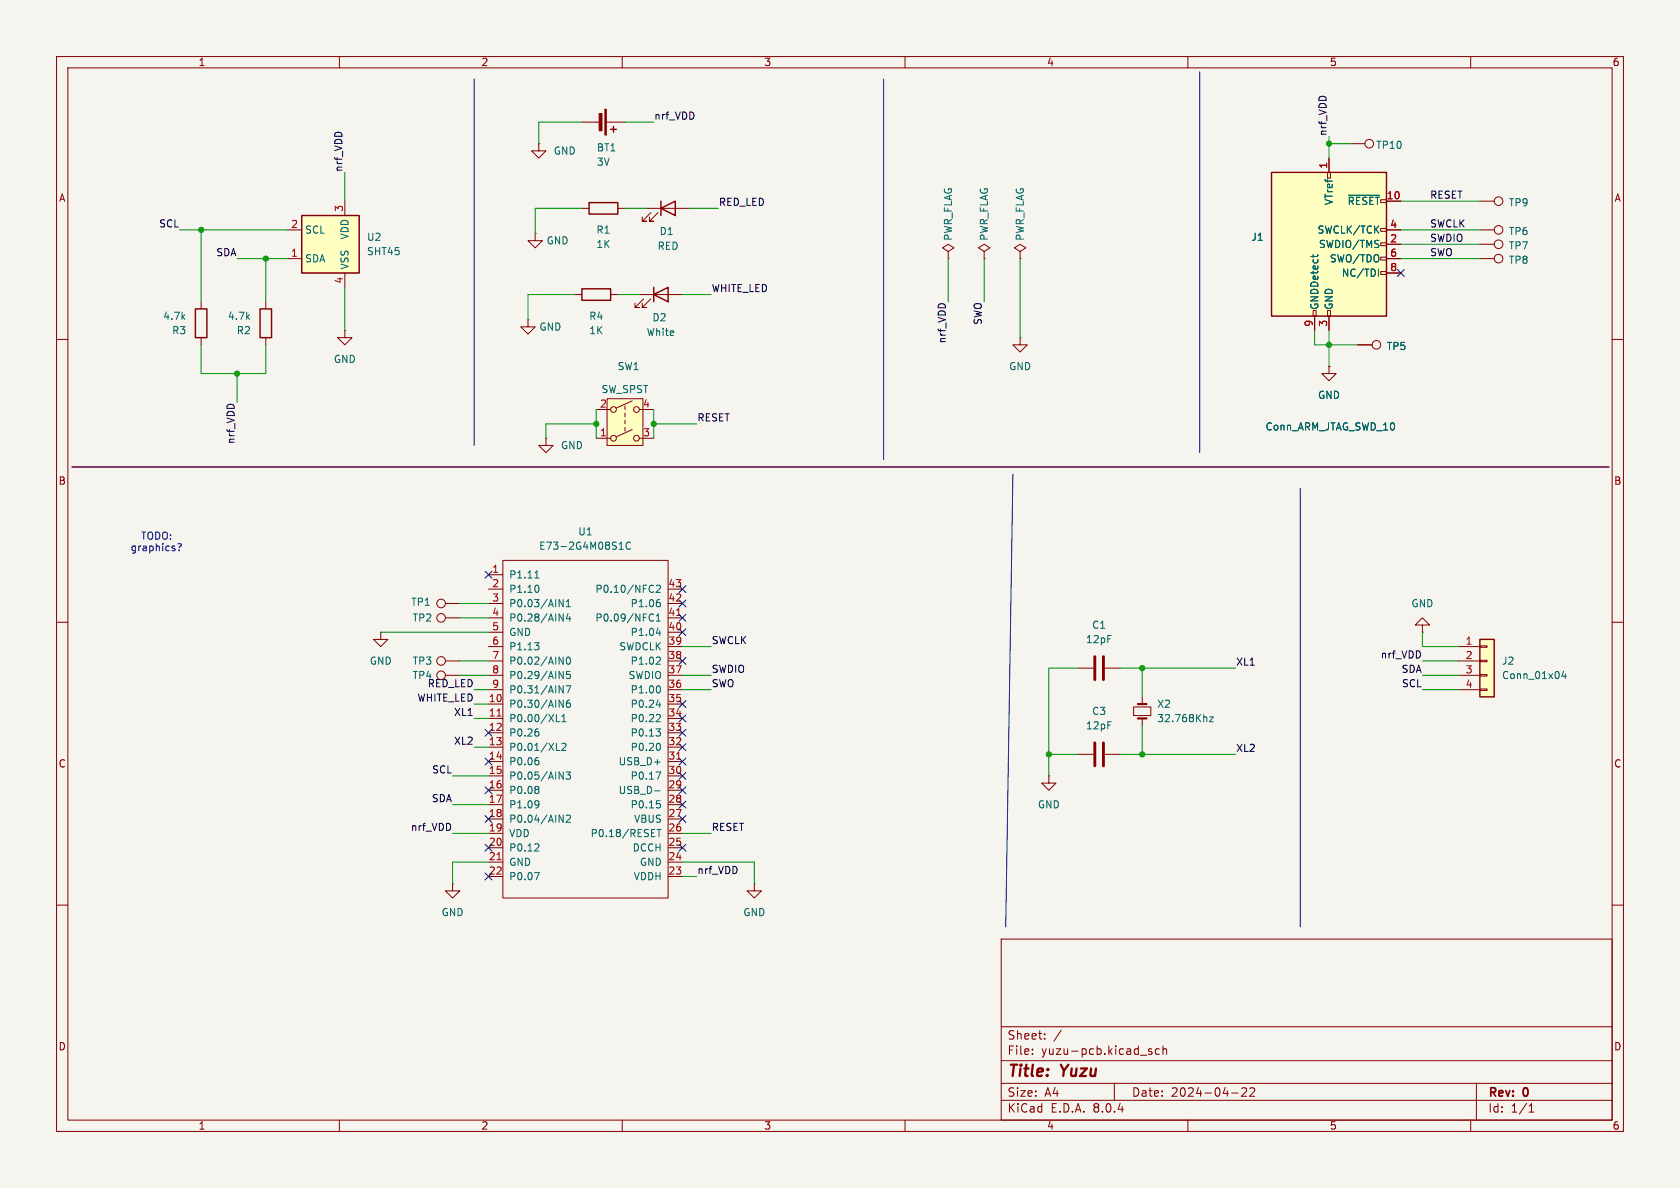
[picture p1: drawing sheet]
<svg xmlns="http://www.w3.org/2000/svg" width="297mm" height="210mm" viewBox="0 0 297 210" stroke-linecap="round" stroke-linejoin="round" font-family="sans-serif">
<path d="M0 0h297v210h-297z" fill="#f5f4ef" stroke="#f5f4ef" stroke-width=".18"/>
<g fill="none" stroke="#840000" stroke-width=".18">
<path d="M10 10h277v190h-277zM12 12h273v186h-273zM60 10v2M110 10v2M160 10v2M210 10v2M260 10v2M10 60h2M167.6 44.5l1.1-.7-1.1-.6-1 .6 1 .7v1.2M167.6 45.7h.1M174 44.5l1-.7-1-.6-1 .6 1 .7v1.2M174 45.7h.1"/>
<path d="M180.3 44.5l1.1-.7-1.1-.6-1 .6 1 .7v1.2M180.3 45.7h.1M285 60h2M10 110h2M285 110h2M10 160h2M285 160h2M177 166h108v32h-108zM60 198v2M110 198v2M160 198v2M177 194.5h108"/>
<path d="M177 191.5h108M177 187.5h108M177 181.5h108M182.5 186.3v.1M182.5 185.5v.1M184.7 183.6v.1M184.7 182.8v.1M187.6 182.1l-1.3 2M197 191.5v3M203.6 185.5l-.4-.1-.2 .2 .1 .2 .5 .2v.3h-.6M205 185.5l-.5-.1-.3 .3v.4l.2 .2h.6M205.6 185.5l.2-.1 .4 .1v.9"/>
<path d="M205.6 184.9v1.5M210 198v2M217.7 193.2h1.2M219.5 192.4l.6-.1 .2 .1 .1 .3-.9 1.1h.9M221 192.4l.5-.1 .2 .1 .1 .3-.9 1.1h.9M260 198v2M261 191.5v6.5M270.3 196.6h.9M270.3 195.5l.4-.4v1.5"/>
</g>
<path d="M107.3 70.5h6.4v8.2h-6.4z" fill="#ffffc2"/>
<g fill="none" stroke="#840000" stroke-width=".18">
<path d="M105.4 77.5h2.5M105.4 72.4h2.5M107.3 70.5h6.4v8.2h-6.4zM110.5 71.8v.6M110.5 73v.7M110.5 74.3v.6M110.5 75.6v.6M111.8 75.9l-2.8 1.3M111.8 70.9l-2.8 1.2M113 77.5h2.6M113 72.4h2.6M78.7 119.4h2.6"/>
<circle cx="108.5" cy="77.5" r=".51"/>
<circle cx="108.5" cy="72.4" r=".51"/>
<circle cx="112.5" cy="77.5" r=".51"/>
<circle cx="112.5" cy="72.4" r=".51"/>
<circle cx="78" cy="119.4" r=".76"/>
</g>
<path d="M224.8 30.5h20.3v25.4h-20.3z" fill="#ffffc2"/>
<path d="M104.1 35.8h5.1v2h-5.1zM107.9 22.9h1.1M108.5 22.4v1M224.8 30.5h20.3v25.4h-20.3zM102.9 51.1h5v2h-5zM115.6 52.1l2.5-1.3v2.5zM115.6 50.8v2.5" fill="none" stroke="#840000" stroke-width=".25"/>
<g fill="none" stroke="#840000" stroke-width=".18">
<path d="M95.2 25.4v1.3h1.3l-1.3 1.2-1.2-1.2h1.2M95.2 25.4h.1M102.9 21.6h3.3M102.9 36.8h1.2M107.2 21.6h3.3M109.2 36.8h1.3M234.7 30.5h.5v1h-.5zM234.9 27.9v2.6M238.8 25.4h2.5M245.1 35.6h2.5M93.3 56.5v1.3h1.3l-1.3 1.3-1.2-1.3h1.2M93.3 56.5h.1"/>
<path d="M94.6 41.3v1.2h1.3l-1.3 1.3-1.3-1.3h1.3M94.6 41.3h.1M101.6 52.1h1.3M107.9 52.1h1.3M113 52.1h7.6M113.8 52.8l-1.5 1.6h.7h-.7v-.8M115.1 52.8l-1.6 1.6h.8h-.8v-.8M180.3 59.7v1.3h1.3l-1.3 1.2-1.2-1.2h1.2M180.3 59.7h.1M232.2 54.9h.5v1h-.5zM232.4 55.9v2.5M234.7 54.9h.5v1h-.5z"/>
<path d="M234.9 55.9v2.5M244.1 40.4h1v.5h-1zM244.1 45.5h1v.5h-1zM244.1 42.9h1v.5h-1zM244.1 48h1v.5h-1zM245.1 43.2h2.5M245.1 40.6h2.5M245.1 45.7h2.5M245.1 48.3h2.5M234.9 64.8v1.2h1.3l-1.3 1.3-1.2-1.3h1.2M234.9 64.8h.1M240 61h2.6"/>
<path d="M67.3 111.8v1.2h1.3l-1.3 1.3-1.3-1.3h1.3M67.3 111.8h.1M78.7 116.8h2.6M78.7 109.2h2.6M78.7 106.7h2.6M190.5 118.1h2.8M195.3 118.1h2.8M251.5 110.5h1.2l-1.2-1.3-1.3 1.3h1.3v1.3M251.5 111.8h.1M185.4 137.2v1.2h1.3l-1.3 1.3-1.3-1.3h1.3M185.4 137.2h.1M190.5 133.4h2.8"/>
<path d="M195.3 133.4h2.8M200.4 125h3.1v1.5h-3.1zM201.9 123.2v1.3M201.9 127v1.3M80 156.2v1.3h1.3l-1.3 1.3-1.3-1.3h1.3M80 156.2h.1M133.3 156.2v1.3h1.3l-1.3 1.3-1.2-1.3h1.2M133.3 156.2h.1"/>
<circle cx="242.1" cy="25.4" r=".76"/>
<circle cx="243.3" cy="61" r=".76"/>
<circle cx="78" cy="109.2" r=".76"/>
<circle cx="78" cy="116.8" r=".76"/>
<circle cx="78" cy="106.7" r=".76"/>
</g>
<path d="M238.4 34.5h5.5M232.1 45v.5M233 45l-.1 .3M243.7 47.6v1.2M213.8 126.7h.7l-.7 .9h.7" fill="none" stroke="#006464" stroke-width=".18"/>
<g fill="#840000" stroke="#840000" stroke-width=".18">
<path d="M106.9 19.3h.3v4.6h-.3z"/>
<path d="M105.9 20.1h.5v3h-.5z"/>
</g>
<path d="M193.5 116.1v4M195.1 116.1v4M193.5 131.3v4.1M195.1 131.3v4.1" fill="none" stroke="#840000" stroke-width=".51"/>
<path d="M201.2 127h1.5M201.2 124.5h1.5" fill="none" stroke="#840000" stroke-width=".38"/>
<path d="M261.6 113h2.6v10.2h-2.6z" fill="#ffffc2"/>
<g fill="none" stroke="#840000" stroke-width=".18">
<path d="M114.3 36.8h7.6M115.1 37.6l-1.6 1.5h.8h-.8v-.7M116.3 37.6l-1.5 1.5h.8h-.8v-.7M261.6 35.6h2.6M35.6 53.3v1.3M35.6 59.7v1.3M47 53.3v1.3M47 59.7v1.3M61 58.4v1.3h1.2l-1.2 1.3-1.3-1.3h1.3M61 58.4h.1M261.6 45.7h2.6M261.6 40.6h2.6"/>
<path d="M261.6 43.2h2.6M96.5 77.5v1.2h1.3l-1.3 1.3-1.3-1.3h1.3M96.5 77.5h.1M88.9 99.1h29.2v59.7h-29.2zM86.4 114.3h2.5M86.4 116.8h2.5M86.4 119.4h2.5M86.4 101.6h2.5M86.4 104.1h2.5M86.4 106.7h2.5M86.4 109.2h2.5M86.4 111.8h2.5"/>
<path d="M118.1 114.3h2.5M118.1 116.8h2.5M118.1 119.4h2.5M118.1 104.1h2.5M118.1 106.7h2.5M118.1 109.2h2.5M118.1 111.8h2.5M257.8 114.3h3.8M257.8 116.8h3.8M257.8 119.4h3.8M261.6 119.3h1.3v.2h-1.3zM261.6 116.7h1.3v.3h-1.3z"/>
<path d="M261.6 114.2h1.3v.2h-1.3zM86.4 121.9h2.5M86.4 124.5h2.5M86.4 127h2.5M86.4 129.5h2.5M86.4 132.1h2.5M86.4 134.6h2.5M86.4 137.2h2.5M86.4 139.7h2.5M118.1 121.9h2.5M118.1 124.5h2.5M118.1 127h2.5"/>
<path d="M118.1 129.5h2.5M118.1 132.1h2.5M118.1 134.6h2.5M118.1 137.2h2.5M118.1 139.7h2.5M257.8 121.9h3.8M261.6 121.8h1.3v.2h-1.3zM86.4 142.2h2.5M86.4 144.8h2.5M86.4 147.3h2.5M86.4 149.9h2.5M86.4 152.4h2.5"/>
<path d="M86.4 154.9h2.5M118.1 142.2h2.5M118.1 144.8h2.5M118.1 147.3h2.5M118.1 149.9h2.5M118.1 152.4h2.5M118.1 154.9h2.5"/>
<circle cx="264.9" cy="35.6" r=".76"/>
<circle cx="264.9" cy="43.2" r=".76"/>
<circle cx="264.9" cy="40.6" r=".76"/>
<circle cx="264.9" cy="45.7" r=".76"/>
</g>
<path d="M116.8 36.8l2.6-1.2v2.5zM116.8 35.6v2.5M34.5 54.6h2.1v5.1h-2.1zM46 54.6h2v5.1h-2zM261.6 113h2.6v10.2h-2.6z" fill="none" stroke="#840000" stroke-width=".25"/>
<g fill="none" stroke="#006464" stroke-width=".18">
<path d="M109.5 97.1h.7M109.7 96l.1-.2v1.3M111.5 96a.6 .6 0 0 0-.9 .4 .6 .6 0 0 0 .6 .7l.3-.1M94.5 113.6h.8l-.4 .5M94.6 102.2h.7M94.8 101.1l.1-.2v1.3M95 103.4a.79 .79 0 0 1 0 1.3M95 114.1l.3 .2v.3l-.3 .3M98.8 106l.8 1.3v-1.3M98.8 108.5l.8 1.3v-1.3M98.8 116.1l.8 1.3v-1.3M98.8 118.7l.8 1.3v-1.3"/>
<path d="M100.1 107.3h.7M100.1 106.4l.4-.4v1.3M100.2 116.3l.2-.2a.68 .68 0 0 1 .5 .7 .68 .68 0 0 1-.5 .6l-.2-.1-.1-.4zM100.4 108.5l-.3 .9h.8M100.7 109v.8M100.8 118.7h-.6l-.1 .6 .2-.1h.4l.1 .2v.4l-.2 .2-.5-.2M115 108.6l.3-.1 .2 .2M115.3 103.4l.2 .2M115.5 109.7l-.2 .1-.3-.1M115.5 104.6l-.2 .1M116 103.6l.5-.2 .3 .4-.8 .9h.8M116 111.9h.8"/>
<path d="M116 109.8h.8M116 108.9l.4-.4v1.3M116.4 106h.2M116.5 106.5l.3 .2v.3l-.3 .3M116.5 116.1l.3 .3-.1 .3-.7 .7h.8M116.6 111.5v.8M276.4 118.6l-.3 .9h.8M276.7 119.1v.9M94.9 128.8h.3M94.9 133.9h.3M95 129.3l.3 .3v.3l-.3 .2M95 134.4l.3 .3v.3l-.3 .2"/>
<path d="M95 139l.3 .3-.3 .3 .3 .2v.2l-.3 .3M98.4 127.6h.6M98.4 132.7h.6M98.8 123.8l.8 1.2v-1.2M98.8 121.2l.8 1.3v-1.3M98.8 136.5l.8 1.2v-1.2M99.3 127.6h.8M99.3 126.7l.4-.4v1.3M99.3 131.5l.5-.1 .3 .4-.8 .9h.8M100.1 136.5h.7l-.4 .5 .4 .1v.5l-.2 .1-.5-.1M100.1 121.2h.8l-.5 1.3M100.7 123.8h-.3a.86 .86 0 0 0 0 1.2l.4-.1v-.4l-.2-.2h-.4l-.1 .2"/>
<path d="M115.7 139.8h1M116 128.8h.8l-.5 .5M116 136.5h.8l-.5 1.2M116 124.6h.8M116.4 121.2a.79 .79 0 0 1 0 1.3M116.4 131.4a.79 .79 0 0 1 0 1.3M116.5 126.3l.3 .3-.1 .3-.7 .7h.8M116.5 129.3l.3 .3v.3l-.3 .2M116.6 124.2v.8M94.5 154.2h.8l-.5 1.3M95 141.5l.2 .2a1.03 1.03 0 0 1-.2 1.1M95 149.2l.3 .2-.1 .3-.7 .7h.8"/>
<path d="M95.3 142.1l-.3 .2M98.8 144.1l.8 1.3v-1.3M100.1 144.2l.5-.1 .2 .4-.7 .9h.7M116.1 141.5h.6M116.1 146.6h.8M116.5 146.6v1.3M116.5 142l.3 .3v.3l-.3 .2"/>
</g>
<path d="M119.6 108.8h.7M87.9 126.6h.7M119.6 134.2h.7M87.9 152h.7" fill="none" stroke="#a90000" stroke-width=".18"/>
<path d="M53.3 38.1h10.2v10.2h-10.2z" fill="#ffffc2"/>
<path d="M53.3 38.1h10.2v10.2h-10.2z" fill="none" stroke="#840000" stroke-width=".25"/>
<g fill="none" stroke="#840000" stroke-width=".18">
<path d="M61 35.6v2.5M234.9 27.9v2.6M245.1 35.6h2.5M50.8 45.7h2.5M50.8 40.6h2.5M61 48.3v2.5M232.4 55.9v2.5M234.9 55.9v2.5M245.1 45.7h2.5M245.1 40.6h2.5M245.1 43.2h2.5M245.1 48.3h2.5"/>
<path d="M234.9 64.8h.1M240 61h2.6M12.7 82.6h271.8"/>
</g>
<path d="M83.8 14v64.7M156.2 14v67.3M212.1 12.7v67.3M12.7 82.6h271.8M31.4 96.2l.5-.1 .1 .2-.3 .6M31.7 97.2v.2M179.1 83.8l-1.3 80M229.9 86.4v77.4" fill="none" stroke="#0000c2" stroke-width=".18"/>
<g fill="none" stroke="#009600" stroke-width=".18">
<path d="M61 30.5v5.1M102.9 21.6h-7.7v3.8M102.9 36.8h-8.3v4.5M110.5 21.6h5.1M110.5 36.8h3.8M121.9 36.8h5.1M234.9 24.1v3.8M234.9 25.4h3.9M247.6 35.6h14M31.7 40.6h19.1M35.6 40.6v12.7M41.9 45.7h8.9"/>
<path d="M47 45.7v7.6M61 50.8v7.6M101.6 52.1h-8.3v4.4M109.2 52.1h3.8M120.6 52.1h5.1M167.6 45.7v7.6M174 45.7v7.6M180.3 45.7v14M232.4 58.4v2.6h7.6M234.9 58.4v6.4M247.6 40.6h14M247.6 45.7h14"/>
<path d="M247.6 43.2h14M35.6 61v5h11.4v-5M41.9 66v5.1M105.4 74.9h-8.9v2.6M105.4 72.4v5.1M115.6 72.4v5.1M115.6 74.9h7.6M67.3 111.8h19.1M81.3 116.8h5.1M81.3 119.4h5.1M81.3 106.7h5.1M81.3 109.2h5.1"/>
<path d="M120.6 119.4h5.1M120.6 114.3h5.1M190.5 118.1h-5.1v19.1M198.1 118.1h20.3M201.9 118.1v5.1M251.5 116.8h6.3M251.5 119.4h6.3M251.5 111.8v2.5h6.3M80 137.2h6.4M83.8 121.9h2.6M83.8 127h2.6M83.8 124.5h2.6"/>
<path d="M83.8 132.1h2.6M120.6 121.9h5.1M185.4 133.4h5.1M198.1 133.4h20.3M201.9 128.3v5.1M251.5 121.9h6.3M80 142.2h6.4M80 147.3h6.4M86.4 152.4h-6.4v3.8M120.6 152.4h12.7v3.8M120.6 147.3h5.1M120.6 154.9h2.6"/>
</g>
<g fill="none" stroke="#000084" stroke-width=".18">
<path d="M247 47.7l1.3 1.2M248.3 47.7l-1.3 1.2M85.8 101l1.2 1.2M87 101l-1.2 1.2M120 116.2l1.3 1.2M120 111.2l1.3 1.2M120 108.6l1.3 1.2M120 103.5l1.3 1.2M120 106.1l1.3 1.2M121.3 116.2l-1.3 1.2M121.3 111.2l-1.3 1.2M121.3 108.6l-1.3 1.2"/>
<path d="M121.3 103.5l-1.3 1.2M121.3 106.1l-1.3 1.2M85.8 128.9l1.2 1.2M85.8 134l1.2 1.2M85.8 139.1l1.2 1.2M87 128.9l-1.2 1.2M87 134l-1.2 1.2M87 139.1l-1.2 1.2M120 136.6l1.3 1.2M120 128.9l1.3 1.2M120 139.1l1.3 1.2M120 131.5l1.3 1.2"/>
<path d="M120 123.9l1.3 1.2M120 126.4l1.3 1.2M120 134l1.3 1.2M121.3 136.6l-1.3 1.2M121.3 128.9l-1.3 1.2M121.3 139.1l-1.3 1.2M121.3 131.5l-1.3 1.2M121.3 123.9l-1.3 1.2M121.3 126.4l-1.3 1.2M121.3 134l-1.3 1.2M85.8 154.3l1.2 1.2M85.8 149.3l1.2 1.2"/>
<path d="M85.8 144.2l1.2 1.2M87 154.3l-1.2 1.2M87 149.3l-1.2 1.2M87 144.2l-1.2 1.2M120 141.6l1.3 1.2M120 149.3l1.3 1.2M120 144.2l1.3 1.2M121.3 141.6l-1.3 1.2M121.3 149.3l-1.3 1.2M121.3 144.2l-1.3 1.2"/>
</g>
<path d="M238.4 34.5h5.5M232.1 45v.5M233 45l-.1 .3M243.7 47.6v1.2" fill="none" stroke="#006464" stroke-width=".18"/>
<g fill="#009600" stroke="#009600" stroke-width=".18">
<circle cx="185.4" cy="133.4" r=".46"/>
<circle cx="201.9" cy="118.1" r=".46"/>
<circle cx="201.9" cy="133.4" r=".46"/>
<circle cx="35.6" cy="40.6" r=".46"/>
<circle cx="47" cy="45.7" r=".46"/>
<circle cx="41.9" cy="66" r=".46"/>
<circle cx="105.4" cy="74.9" r=".46"/>
<circle cx="234.9" cy="61" r=".46"/>
<circle cx="234.9" cy="25.4" r=".46"/>
<circle cx="115.6" cy="74.9" r=".46"/>
</g>
<g font-size="2.8" fill="#840000">
<text x="178" y="190.9">Title:</text>
<text x="187.7" y="190.9">Yuzu</text>
</g>
<g font-size="2.1" fill="#840000">
<text x="178" y="184">Sheet:</text>
<text x="178" y="186.7">File:</text>
<text x="184.1" y="186.7">yuzu-pcb.kicad_sch</text>
<text x="178" y="196.9">KiCad</text>
<text x="178" y="194.1">Size:</text>
<text x="184.7" y="194.1">A4</text>
<text x="185.7" y="196.9">E.D.A.</text>
<text x="193.3" y="196.9">8.0.4</text>
<text x="200" y="194.1">Date:</text>
<text x="207" y="194.1">2024-04-22</text>
<text x="263" y="194.3">Rev:</text>
<text x="263" y="196.9">Id:</text>
<text x="267.1" y="196.9">1/1</text>
<text x="269.4" y="194.3">0</text>
</g>
<g font-size="1.8" fill="#840000">
<text x="35" y="11.9">1</text>
<text x="85" y="11.9">2</text>
<text x="135" y="11.9">3</text>
<text x="185" y="11.9">4</text>
<text x="235" y="11.9">5</text>
<text x="285" y="11.9">6</text>
<text x="10.3" y="35.9">A</text>
<text x="285.3" y="35.9">A</text>
<text x="10.3" y="85.9">B</text>
<text x="285.3" y="85.9">B</text>
<text x="10.3" y="135.9">C</text>
<text x="285.3" y="135.9">C</text>
<text x="10.3" y="185.9">D</text>
<text x="285.3" y="185.9">D</text>
<text x="35" y="199.9">1</text>
<text x="85" y="199.9">2</text>
<text x="135" y="199.9">3</text>
<text x="185" y="199.9">4</text>
<text x="235" y="199.9">5</text>
<text x="285" y="199.9">6</text>
</g>
<g font-size="1.8" fill="#0f0f0f">
<text x="115.6" y="21.2">nrf_VDD</text>
<text x="234.6" y="24.1" transform="rotate(-90 234.6 24.1)">nrf_VDD</text>
<text x="60.6" y="30.5" transform="rotate(-90 60.6 30.5)">nrf_VDD</text>
<text x="252.7" y="35.2">RESET</text>
<text x="28" y="40.3">SCL</text>
<text x="127" y="36.5">RED_LED</text>
<text x="252.7" y="40.3">SWCLK</text>
<text x="38.1" y="45.4">SDA</text>
<text x="252.7" y="45.4">SWO</text>
<text x="252.7" y="42.8">SWDIO</text>
<text x="125.7" y="51.7">WHITE_LED</text>
<text x="173.6" y="57.5" transform="rotate(-90 173.6 57.5)">SWO</text>
<text x="167.3" y="60.8" transform="rotate(-90 167.3 60.8)">nrf_VDD</text>
<text x="123.2" y="74.6">RESET</text>
<text x="41.6" y="78.6" transform="rotate(-90 41.6 78.6)">nrf_VDD</text>
<text x="125.7" y="114">SWCLK</text>
<text x="125.7" y="119">SWDIO</text>
<text x="218.4" y="117.8">XL1</text>
<text x="244" y="116.5">nrf_VDD</text>
<text x="247.7" y="119">SDA</text>
<text x="72.9" y="120.2">TP4</text>
<text x="73.7" y="124.1">WHITE_LED</text>
<text x="75.5" y="121.6">RED_LED</text>
<text x="125.7" y="121.6">SWO</text>
<text x="247.7" y="121.6">SCL</text>
<text x="80.2" y="126.7">XL1</text>
<text x="80.2" y="131.7">XL2</text>
<text x="76.3" y="136.8">SCL</text>
<text x="218.4" y="133">XL2</text>
<text x="76.2" y="141.9">SDA</text>
<text x="72.5" y="147">nrf_VDD</text>
<text x="125.7" y="147">RESET</text>
<text x="123.2" y="154.6">nrf_VDD</text>
</g>
<g font-size="1.8" fill="#006464">
<text x="97.8" y="27.5">GND</text>
<text x="105.4" y="27">BT1</text>
<text x="105.4" y="29.5">3V</text>
<text x="243.2" y="26.5">TP10</text>
<text x="53.8" y="41.5">SCL</text>
<text x="105.3" y="41.5">R1</text>
<text x="116.5" y="41.8">D1</text>
<text x="232.8" y="41.5">SWCLK/TCK</text>
<text x="235.8" y="36.4" transform="rotate(-90 235.8 36.4)">VTref</text>
<text x="238.1" y="36.4">~{RESET}</text>
<text x="266.7" y="36.7">TP9</text>
<text x="266.7" y="41.8">TP6</text>
<text x="53.8" y="46.6">SDA</text>
<text x="61.8" y="47.8" transform="rotate(-90 61.8 47.8)">VSS</text>
<text x="61.8" y="42.4" transform="rotate(-90 61.8 42.4)">VDD</text>
<text x="64.8" y="42.8">U2</text>
<text x="64.8" y="45.3">SHT45</text>
<text x="96.5" y="43.4">GND</text>
<text x="105.3" y="44">1K</text>
<text x="116.2" y="44.4">RED</text>
<text x="168.5" y="42.7" transform="rotate(-90 168.5 42.7)">PWR_FLAG</text>
<text x="174.9" y="42.7" transform="rotate(-90 174.9 42.7)">PWR_FLAG</text>
<text x="181.2" y="42.7" transform="rotate(-90 181.2 42.7)">PWR_FLAG</text>
<text x="221.1" y="42.8">J1</text>
<text x="233.1" y="44">SWDIO/TMS</text>
<text x="235" y="46.6">SWO/TDO</text>
<text x="266.7" y="46.8">TP8</text>
<text x="266.7" y="44.3">TP7</text>
<text x="237.1" y="49.1">NC/TDI</text>
<text x="28.8" y="56.7">4.7k</text>
<text x="30.3" y="59.3">R3</text>
<text x="40.2" y="56.7">4.7k</text>
<text x="41.8" y="59.3">R2</text>
<text x="95.3" y="58.6">GND</text>
<text x="104.1" y="56.7">R4</text>
<text x="104.1" y="59.3">1K</text>
<text x="114.2" y="59.6">White</text>
<text x="115.2" y="57">D2</text>
<text x="233.3" y="54.9" transform="rotate(-90 233.3 54.9)">GNDDetect</text>
<text x="235.8" y="54.9" transform="rotate(-90 235.8 54.9)">GND</text>
<text x="58.9" y="64.4">GND</text>
<text x="109.1" y="65.6">SW1</text>
<text x="178.3" y="65.6">GND</text>
<text x="245.1" y="62.1">TP5</text>
<text x="106.2" y="69.7">SW_SPST</text>
<text x="232.9" y="70.7">GND</text>
<text x="223.6" y="76.3">Conn_ARM_JTAG_SWD_10</text>
<text x="99.1" y="79.6">GND</text>
<text x="102.1" y="94.8">U1</text>
<text x="95.2" y="97.4">E73-2G4M08S1C</text>
<text x="72.6" y="107.3">TP1</text>
<text x="89.9" y="102.5">P1.11</text>
<text x="89.9" y="105">P1.10</text>
<text x="89.9" y="107.5">P0.03/AIN1</text>
<text x="105.2" y="105">P0.10/NFC2</text>
<text x="111.4" y="107.5">P1.06</text>
<text x="249.4" y="107.5">GND</text>
<text x="72.9" y="110.1">TP2</text>
<text x="89.9" y="110.1">P0.28/AIN4</text>
<text x="89.9" y="112.6">GND</text>
<text x="105.2" y="110.1">P0.09/NFC1</text>
<text x="111.4" y="112.6">P1.04</text>
<text x="191.9" y="113.9">12pF</text>
<text x="193" y="111.4">C1</text>
<text x="65.3" y="117.7">GND</text>
<text x="72.9" y="117.7">TP3</text>
<text x="89.9" y="115.2">P1.13</text>
<text x="89.9" y="117.7">P0.02/AIN0</text>
<text x="109.4" y="115.2">SWDCLK</text>
<text x="111.4" y="117.7">P1.02</text>
<text x="265.4" y="117.7">J2</text>
<text x="89.9" y="125.3">P0.30/AIN6</text>
<text x="89.9" y="120.2">P0.29/AIN5</text>
<text x="89.9" y="122.8">P0.31/AIN7</text>
<text x="111" y="120.2">SWDIO</text>
<text x="111.4" y="125.3">P0.24</text>
<text x="111.4" y="122.8">P1.00</text>
<text x="204.5" y="125.3">X2</text>
<text x="265.4" y="120.2">Conn_01x04</text>
<text x="89.9" y="127.9">P0.00/XL1</text>
<text x="89.9" y="130.4">P0.26</text>
<text x="111.4" y="130.4">P0.13</text>
<text x="111.4" y="127.9">P0.22</text>
<text x="191.9" y="129.1">12pF</text>
<text x="193" y="126.6">C3</text>
<text x="204.5" y="127.9">32.768Khz</text>
<text x="89.9" y="132.9">P0.01/XL2</text>
<text x="89.9" y="135.5">P0.06</text>
<text x="109.3" y="135.5">USB_D+</text>
<text x="111.4" y="132.9">P0.20</text>
<text x="89.9" y="138">P0.05/AIN3</text>
<text x="89.9" y="140.6">P0.08</text>
<text x="89.9" y="143.1">P1.09</text>
<text x="109.3" y="140.6">USB_D-</text>
<text x="111.4" y="143.1">P0.15</text>
<text x="111.4" y="138">P0.17</text>
<text x="183.4" y="143.1">GND</text>
<text x="89.9" y="145.6">P0.04/AIN2</text>
<text x="89.9" y="148.2">VDD</text>
<text x="104.3" y="148.2">P0.18/RESET</text>
<text x="112" y="145.6">VBUS</text>
<text x="89.9" y="150.7">P0.12</text>
<text x="89.9" y="153.3">GND</text>
<text x="89.9" y="155.8">P0.07</text>
<text x="111.8" y="150.7">DCCH</text>
<text x="111.9" y="155.8">VDDH</text>
<text x="113" y="153.3">GND</text>
<text x="78" y="162.2">GND</text>
<text x="131.3" y="162.2">GND</text>
</g>
<g font-size="1.8" fill="#a90000">
<text x="234.7" y="29.9" transform="rotate(-90 234.7 29.9)">1</text>
<text x="245.1" y="35.3">10</text>
<text x="51.4" y="40.4">2</text>
<text x="60.7" y="37.5" transform="rotate(-90 60.7 37.5)">3</text>
<text x="245.7" y="40.4">4</text>
<text x="51.4" y="45.5">1</text>
<text x="245.7" y="42.9">2</text>
<text x="245.7" y="45.5">6</text>
<text x="60.7" y="50.2" transform="rotate(-90 60.7 50.2)">4</text>
<text x="245.7" y="48">8</text>
<text x="232.2" y="57.9" transform="rotate(-90 232.2 57.9)">9</text>
<text x="234.7" y="57.9" transform="rotate(-90 234.7 57.9)">3</text>
<text x="106" y="77.2">1</text>
<text x="106" y="72.1">2</text>
<text x="113.6" y="77.2">3</text>
<text x="113.6" y="72.1">4</text>
<text x="86.9" y="101.3">1</text>
<text x="86.9" y="103.9">2</text>
<text x="86.9" y="106.4">3</text>
<text x="118.1" y="106.4">42</text>
<text x="118.1" y="103.9">43</text>
<text x="86.9" y="109">4</text>
<text x="86.9" y="111.5">5</text>
<text x="118.1" y="111.5">40</text>
<text x="118.1" y="109">41</text>
<text x="86.9" y="114">6</text>
<text x="86.9" y="116.6">7</text>
<text x="86.9" y="119.1">8</text>
<text x="118.1" y="119.1">37</text>
<text x="118.1" y="116.6">38</text>
<text x="118.1" y="114">39</text>
<text x="259" y="114">1</text>
<text x="259" y="116.6">2</text>
<text x="259" y="119.1">3</text>
<text x="86.3" y="124.2">10</text>
<text x="86.9" y="121.7">9</text>
<text x="118.1" y="124.2">35</text>
<text x="118.1" y="121.7">36</text>
<text x="259" y="121.7">4</text>
<text x="86.3" y="126.7">11</text>
<text x="86.3" y="129.3">12</text>
<text x="86.3" y="131.8">13</text>
<text x="118.1" y="131.8">32</text>
<text x="118.1" y="129.3">33</text>
<text x="118.1" y="126.7">34</text>
<text x="86.3" y="134.4">14</text>
<text x="86.3" y="136.9">15</text>
<text x="118.1" y="136.9">30</text>
<text x="118.1" y="134.4">31</text>
<text x="86.3" y="139.4">16</text>
<text x="86.3" y="142">17</text>
<text x="118.1" y="142">28</text>
<text x="118.1" y="139.4">29</text>
<text x="86.3" y="144.5">18</text>
<text x="86.3" y="147.1">19</text>
<text x="86.3" y="149.6">20</text>
<text x="118.1" y="149.6">25</text>
<text x="118.1" y="147.1">26</text>
<text x="118.1" y="144.5">27</text>
<text x="86.3" y="152.1">21</text>
<text x="86.3" y="154.7">22</text>
<text x="118.1" y="154.7">23</text>
<text x="118.1" y="152.1">24</text>
</g>
<g font-size="1.8" fill="#0000c2">
<text x="24.8" y="95.6">TODO:</text>
<text x="23" y="97.6">graphics?</text>
</g>
</svg>
